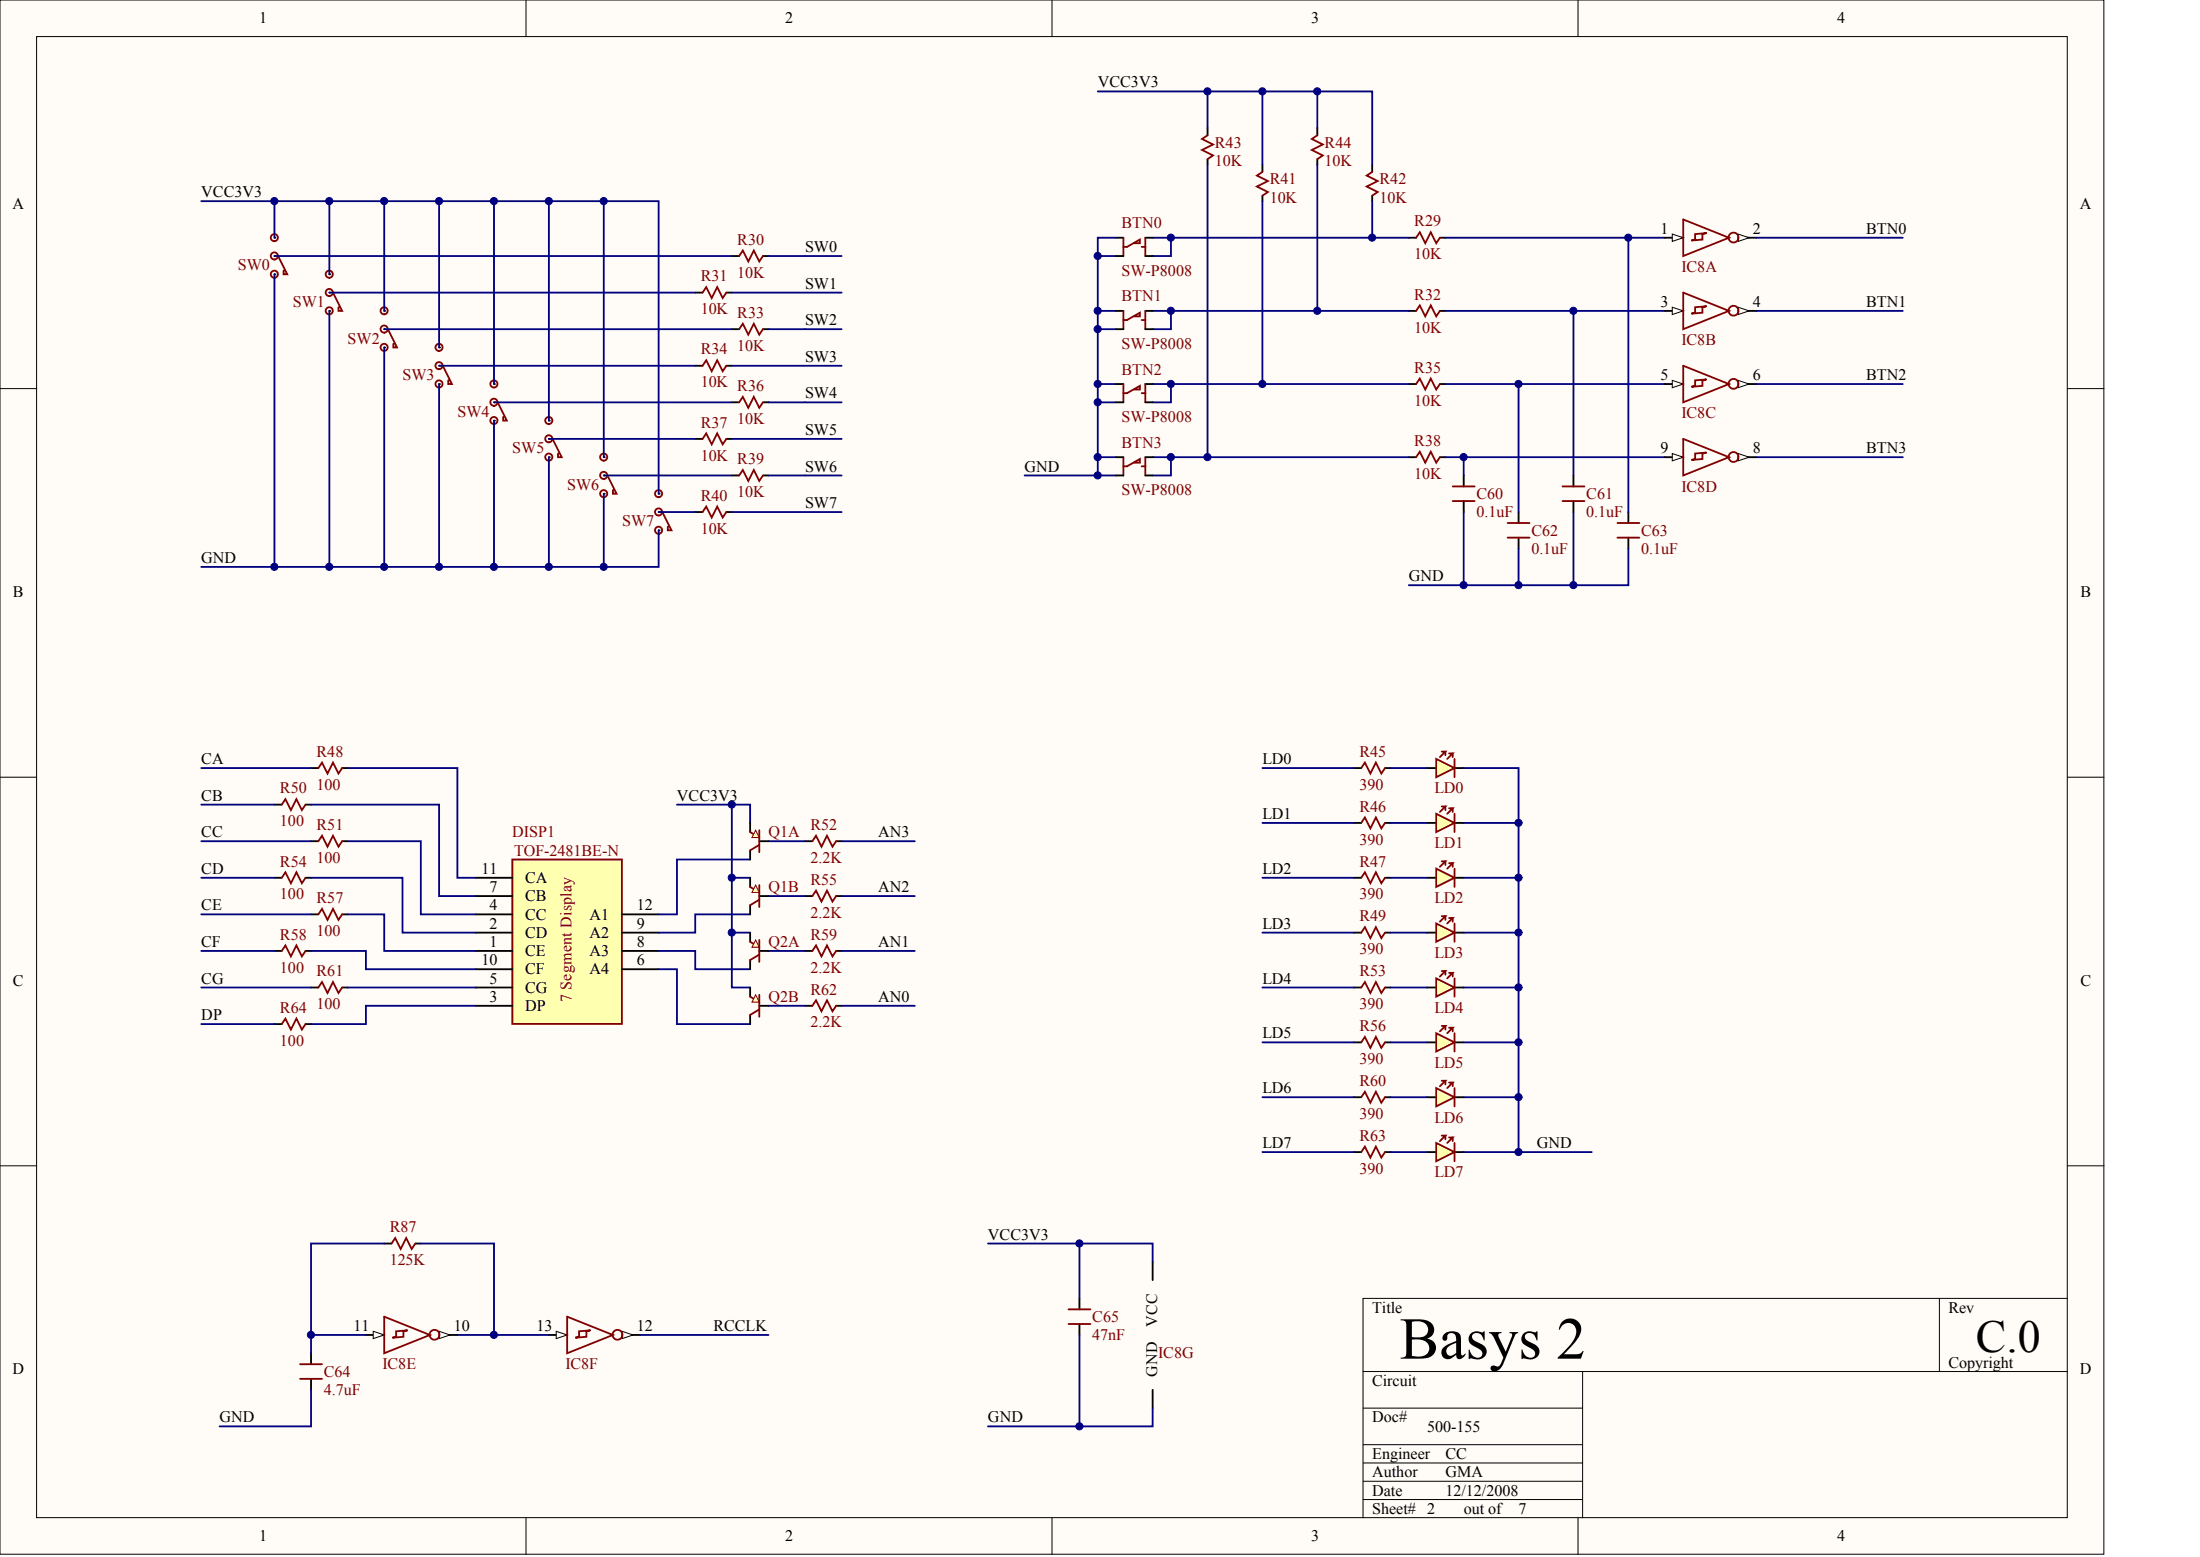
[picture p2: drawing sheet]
<svg xmlns="http://www.w3.org/2000/svg" width="840mm" height="594mm" viewBox="0 0 840 594" stroke-linecap="round" stroke-linejoin="round" font-family="sans-serif">
<g fill="#fffcf8" stroke="#000" stroke-width=".38">
<path d="M0 0h802.9v593h-802.9z"/>
<path d="M14 14h775v565.1h-775z"/>
</g>
<g fill="none" stroke="#000" stroke-width=".38">
<path d="M200.7 0v14M401.5 0v14M602.2 0v14M0 148.3h14M789 148.3h14M0 296.5h14M789 296.5h14M0 444.8h14M789 444.8h14M740.1 495.4v27.9M789 495.4h-268.8v83.7M520.2 523.3h268.8"/>
<path d="M520.2 537.3h83.8M604 523.3v55.8M520.2 558.2h83.8M520.2 551.2h83.8M200.7 579.1v14M401.5 579.1v14M520.2 565.2h83.8M520.2 572.2h83.8M602.2 579.1v14"/>
</g>
<g fill="none" stroke="#000" stroke-width=".7">
<path d="M460.8 48.8v2.8M502.7 48.8v2.8M460.8 60.7v2.1M481.8 62.8v2.8M481.8 74.7v2.1M502.7 60.7v2.1M523.7 62.8v2.8M523.7 74.7v2.1M425.9 90.7h2.8M425.9 97.7h2.8M437.1 90.7h2.8M437.1 97.7h2.8"/>
<path d="M537.7 90.7h2.7M549.5 90.7h2.1M425.9 118.6h2.8M437.1 118.6h2.8M537.7 118.6h2.7M549.5 118.6h2.1M425.9 125.6h2.8M437.1 125.6h2.8M425.9 146.5h2.8M425.9 153.5h2.8M437.1 146.5h2.8M437.1 153.5h2.8"/>
<path d="M537.7 146.5h2.7M549.5 146.5h2.1M425.9 174.4h2.8M437.1 174.4h2.8M537.7 174.4h2.7M549.5 174.4h2.1M425.9 181.4h2.8M437.1 181.4h2.8M544.6 293.1h3.5M555.1 293.1h3.5"/>
</g>
<g fill="none" stroke="#800000" stroke-width=".7">
<path d="M460.8 51.6l-2 1.4 4.1 2.1-4.1 2.1 4.1 2.1-2.1 1.4M502.7 51.6l-2.1 1.4 4.2 2.1-4.2 2.1 4.2 2.1-2.1 1.4M481.8 65.6l-2.1 1.4 4.2 2.1-4.2 2.1 4.2 2.1-2.1 1.4M523.7 65.6l-2.1 1.4 4.2 2.1-4.2 2.1 4.2 2.1-2.1 1.4M428.7 90.7v7M432.9 92.8h2.1v-1.4l-4.9 2.8h-1.4M435.7 94.2h1.4M437.1 90.7v7M540.4 90.7l1.4-2.1 2.1 4.2 2.1-4.2 2.1 4.2 1.4-2.1M428.7 118.6v7M437.1 118.6v7M540.4 118.6l1.4-2.1 2.1 4.2 2.1-4.2 2.1 4.2 1.4-2.1"/>
<path d="M432.9 120.7h2.1v-1.4l-4.9 2.8h-1.4M435.7 122.1h1.4M428.7 146.5v7M432.9 148.6h2.1v-1.4l-4.9 2.8h-1.4M435.7 150h1.4M437.1 146.5v7M540.4 146.5l1.4-2.1 2.1 4.2 2.1-4.2 2.1 4.2 1.4-2.1M428.7 174.4v7M432.9 176.5h2.1v-1.4l-4.9 2.8h-1.4M435.7 177.9h1.4M437.1 174.4v7M540.4 174.4l1.4-2.1 2.1 4.2 2.1-4.2 2.1 4.2 1.4-2.1"/>
<path d="M555.1 289.6v6.9"/>
</g>
<g fill="none" stroke="#000080" stroke-width=".7">
<path d="M419 34.9h104.7v27.9M460.8 34.9v13.9M481.8 34.9v27.9M502.7 34.9v13.9M460.8 62.8v111.6M481.8 76.8v69.7M502.7 62.8v55.8M523.7 76.8v13.9M419 97.7h6.9M439.9 90.7h7v7h-7M446.9 90.7h90.8M551.6 90.7h83.8"/>
<path d="M419 118.6h6.9M439.9 118.6h7v7h-7M446.9 118.6h90.8M551.6 118.6h83.8M419 125.6h6.9M419 146.5h6.9M419 153.5h6.9M439.9 146.5h7v7h-7M446.9 146.5h90.8M551.6 146.5h83.8M419 174.4h6.9M439.9 174.4h7v7h-7"/>
<path d="M446.9 174.4h90.8M551.6 174.4h83.8M391 181.4h34.9"/>
</g>
<path d="M548.1 289.6l7 3.5-7 3.4z" fill="#ffffb0" stroke="#800000" stroke-width=".7"/>
<path d="M550.2 286.8h1.4l-2.1 2.1M551.6 286.8v1.4M553 287.5h1.4l-2.1 2.1M554.4 287.5v1.4M555.1 310.5v7" fill="none" stroke="#800000" stroke-width=".7"/>
<path d="M544.6 314h3.5M555.1 314h3.5" fill="none" stroke="#000" stroke-width=".7"/>
<path d="M548.1 310.5l7 3.5-7 3.5z" fill="#ffffb0" stroke="#800000" stroke-width=".7"/>
<path d="M550.2 307.7h1.4l-2.1 2.1M551.6 307.7v1.4M553 308.4h1.4l-2.1 2.1M554.4 308.4v1.4M555.1 331.4v7" fill="none" stroke="#800000" stroke-width=".7"/>
<path d="M544.6 334.9h3.5M555.1 334.9h3.5" fill="none" stroke="#000" stroke-width=".7"/>
<path d="M548.1 331.4l7 3.5-7 3.5z" fill="#ffffb0" stroke="#800000" stroke-width=".7"/>
<path d="M550.2 328.6h1.4l-2.1 2.1M551.6 328.6v1.4M553 329.3h1.4l-2.1 2.1M554.4 329.3v1.4M555.1 352.4v6.9" fill="none" stroke="#800000" stroke-width=".7"/>
<path d="M544.6 355.9h3.5M555.1 355.9h3.5" fill="none" stroke="#000" stroke-width=".7"/>
<path d="M548.1 352.4l7 3.5-7 3.4z" fill="#ffffb0" stroke="#800000" stroke-width=".7"/>
<path d="M550.2 349.6h1.4l-2.1 2.1M551.6 349.6v1.4M553 350.3h1.4l-2.1 2.1M554.4 350.3v1.4M555.1 373.3v7" fill="none" stroke="#800000" stroke-width=".7"/>
<path d="M544.6 376.8h3.5M555.1 376.8h3.5" fill="none" stroke="#000" stroke-width=".7"/>
<path d="M548.1 373.3l7 3.5-7 3.5z" fill="#ffffb0" stroke="#800000" stroke-width=".7"/>
<path d="M550.2 370.5h1.4l-2.1 2.1M551.6 370.5v1.4M553 371.2h1.4l-2.1 2.1M554.4 371.2v1.4M555.1 394.2v7" fill="none" stroke="#800000" stroke-width=".7"/>
<path d="M544.6 397.7h3.5M555.1 397.7h3.5" fill="none" stroke="#000" stroke-width=".7"/>
<path d="M548.1 394.2l7 3.5-7 3.5z" fill="#ffffb0" stroke="#800000" stroke-width=".7"/>
<path d="M550.2 391.4h1.4l-2.1 2.1M551.6 391.4v1.4M553 392.1h1.4l-2.1 2.1M554.4 392.1v1.4M555.1 415.2v6.9" fill="none" stroke="#800000" stroke-width=".7"/>
<path d="M544.6 418.7h3.5M555.1 418.7h3.5" fill="none" stroke="#000" stroke-width=".7"/>
<path d="M548.1 415.2l7 3.5-7 3.4z" fill="#ffffb0" stroke="#800000" stroke-width=".7"/>
<path d="M550.2 412.4h1.4l-2.1 2.1M551.6 412.4v1.4M553 413.1h1.4l-2.1 2.1M554.4 413.1v1.4M555.1 436.1v7" fill="none" stroke="#800000" stroke-width=".7"/>
<path d="M544.6 439.6h3.5M555.1 439.6h3.5" fill="none" stroke="#000" stroke-width=".7"/>
<path d="M548.1 436.1l7 3.5-7 3.5z" fill="#ffffb0" stroke="#800000" stroke-width=".7"/>
<g fill="none" stroke="#800000" stroke-width=".7">
<path d="M106.1 97.7l3.5 7h-1.4v-1.4M282.1 97.7l1.4-2.1 2.1 4.2 2.1-4.2 2.1 4.2 1.4-2.1M125.8 106a1.36 1.36 0 0 0 1.1-2 1.36 1.36 0 0 0-2.3-.2 1.36 1.36 0 0 0 .7 2.1l.4 .1M125.8 113a1.36 1.36 0 0 0 1.1-2 1.36 1.36 0 0 0-2.3-.3 1.36 1.36 0 0 0 .7 2.2l.4 .1M125.8 119.9a1.36 1.36 0 0 0 1.1-1.9 1.36 1.36 0 0 0-2.3-.3 1.36 1.36 0 0 0 .7 2.2h.4M127.1 111.6l3.5 7h-1.4v-1.4M146.7 119.9a1.36 1.36 0 0 0 1.1-1.9 1.36 1.36 0 0 0-2.3-.3 1.36 1.36 0 0 0 .7 2.2h.4M268.1 111.6l1.4-2.1 2.1 4.2 2.1-4.2 2.1 4.2 1.4-2.1M146.7 126.9a1.36 1.36 0 0 0 1.1-2 1.36 1.36 0 0 0-2.3-.2 1.36 1.36 0 0 0 .7 2.2h.4M146.7 133.9a1.36 1.36 0 0 0 1.1-2 1.36 1.36 0 0 0-2.3-.2 1.36 1.36 0 0 0 .7 2.1l.4 .1M148 125.6l3.5 7h-1.4v-1.4M167.6 133.9a1.36 1.36 0 0 0 1.2-2 1.36 1.36 0 0 0-2.3-.2 1.36 1.36 0 0 0 .7 2.1l.4 .1"/>
<path d="M169 139.6l3.5 6.9h-1.4v-1.4M268.1 139.6l1.4-2.1 2.1 4.1 2.1-4.1 2.1 4.1 1.4-2M282.1 125.6l1.4-2.1 2.1 4.2 2.1-4.2 2.1 4.2 1.4-2.1M167.6 140.9a1.36 1.36 0 0 0 1.2-2 1.36 1.36 0 0 0-2.3-.2 1.36 1.36 0 0 0 .7 2.1l.4 .1M167.6 147.9a1.36 1.36 0 0 0 1.2-2 1.36 1.36 0 0 0-2.3-.3 1.36 1.36 0 0 0 .7 2.2l.4 .1M188.6 147.9a1.36 1.36 0 0 0 1.1-2 1.36 1.36 0 0 0-2.3-.3 1.36 1.36 0 0 0 .7 2.2l.4 .1M188.6 154.8a1.36 1.36 0 0 0 1.1-2 1.36 1.36 0 0 0-2.3-.2 1.36 1.36 0 0 0 .7 2.2h.4M189.9 153.5l3.5 7h-1.4v-1.4M282.1 153.5l1.4-2.1 2.1 4.2 2.1-4.2 2.1 4.2 1.4-2.1M188.6 161.8a1.36 1.36 0 0 0 1.1-2 1.36 1.36 0 0 0-2.3-.2 1.36 1.36 0 0 0 .7 2.2h.4M210.9 167.5l3.5 6.9h-1.4v-1.4M230.5 175.8a1.36 1.36 0 0 0 1.1-2 1.36 1.36 0 0 0-2.3-.3 1.36 1.36 0 0 0 .7 2.2l.4 .1"/>
<path d="M268.1 167.5l1.4-2.1 2.1 4.2 2.1-4.2 2.1 4.2 1.4-2.1M230.5 182.7a1.36 1.36 0 0 0 1.1-1.9 1.36 1.36 0 0 0-2.3-.3 1.36 1.36 0 0 0 .7 2.2h.4M230.5 189.7a1.36 1.36 0 0 0 1.1-2 1.36 1.36 0 0 0-2.3-.2 1.36 1.36 0 0 0 .7 2.2h.4M231.8 181.4l3.5 7h-1.4v-1.4M252.8 195.4l3.5 7h-1.4v-1.4M268.1 195.4l1.4-2.1 2.1 4.2 2.1-4.2 2.1 4.2 1.4-2.1M282.1 181.4l1.4-2.1 2.1 4.2 2.1-4.2 2.1 4.2 1.4-2.1M519.5 293.1l1.4-2.1 2.1 4.2 2.1-4.2 2.1 4.2 1.4-2.1M519.5 314l1.4-2.1 2.1 4.2 2.1-4.2 2.1 4.2 1.4-2.1M519.5 334.9l1.4-2.1 2.1 4.2 2.1-4.2 2.1 4.2 1.4-2.1M519.5 355.9l1.4-2.1 2.1 4.1 2.1-4.1 2.1 4.1 1.4-2M519.5 376.8l1.4-2.1 2.1 4.2 2.1-4.2 2.1 4.2 1.4-2.1"/>
<path d="M519.5 397.7l1.4-2.1 2.1 4.2 2.1-4.2 2.1 4.2 1.4-2.1M519.5 418.7l1.4-2.1 2.1 4.1 2.1-4.1 2.1 4.1 1.4-2M519.5 439.6l1.4-2.1 2.1 4.2 2.1-4.2 2.1 4.2 1.4-2.1M550.2 433.3h1.4l-2.1 2.1M551.6 433.3v1.4M553 434h1.4l-2.1 2.1M554.4 434v1.4"/>
<circle cx="104.7" cy="90.7" r="1.36"/>
<circle cx="104.7" cy="97.7" r="1.36"/>
<circle cx="104.7" cy="104.6" r="1.36"/>
<circle cx="209.4" cy="174.4" r="1.36"/>
<circle cx="209.4" cy="167.4" r="1.36"/>
<circle cx="209.4" cy="160.4" r="1.36"/>
<circle cx="251.3" cy="195.3" r="1.36"/>
<circle cx="251.3" cy="188.4" r="1.36"/>
<circle cx="251.3" cy="202.3" r="1.36"/>
</g>
<g fill="none" stroke="#000" stroke-width=".7">
<path d="M279.3 97.7h2.8M291.2 97.7h2.1M265.3 111.6h2.8M277.2 111.6h2.1M265.3 139.6h2.8M277.2 139.6h2.1M279.3 125.6h2.8M291.2 125.6h2.1M279.3 153.5h2.8M291.2 153.5h2.1M265.3 167.5h2.8M277.2 167.5h2.1"/>
<path d="M265.3 195.4h2.8M277.2 195.4h2.1M279.3 181.4h2.8M291.2 181.4h2.1M516.7 293.1h2.8M528.6 293.1h2.1M516.7 314h2.8M528.6 314h2.1M516.7 334.9h2.8M528.6 334.9h2.1M516.7 355.9h2.8M528.6 355.9h2.1"/>
<path d="M516.7 376.8h2.8M528.6 376.8h2.1M516.7 397.7h2.8M528.6 397.7h2.1M516.7 418.7h2.8M528.6 418.7h2.1M516.7 439.6h2.8M528.6 439.6h2.1"/>
</g>
<g fill="none" stroke="#000080" stroke-width=".7">
<path d="M76.8 76.8h174.6v111.6M104.7 76.8v13.9M125.7 76.8v27.9M146.6 76.8v41.8M167.6 76.8v55.8M188.5 76.8v69.7M209.5 76.8v83.7M230.4 76.8v97.6M104.7 97.7h174.6M307.2 97.7h14M104.7 104.7v111.6M125.7 118.6v97.7"/>
<path d="M125.7 111.6h139.6M279.3 111.6h41.9M146.6 132.6v83.7M146.6 125.6h132.7M167.6 139.6h97.7M279.3 139.6h41.9M307.2 125.6h14M167.6 146.5v69.8M188.5 153.5h90.8M307.2 153.5h14M188.5 160.5v55.8M209.5 174.4v41.9"/>
<path d="M209.5 167.5h55.8M279.3 167.5h41.9M230.4 188.4v27.9M230.4 181.4h48.9M251.4 195.4h13.9M279.3 195.4h41.9M307.2 181.4h14M251.4 202.4v13.9h-174.6M481.8 293.1h34.9M530.7 293.1h13.9M558.6 293.1h21v146.5h-21M481.8 314h34.9"/>
<path d="M530.7 314h13.9M558.6 314h21M481.8 334.9h34.9M530.7 334.9h13.9M558.6 334.9h21M481.8 355.9h34.9M530.7 355.9h13.9M558.6 355.9h21M481.8 376.8h34.9M530.7 376.8h13.9M558.6 376.8h21M481.8 397.7h34.9"/>
<path d="M530.7 397.7h13.9M558.6 397.7h21M481.8 418.7h34.9M530.7 418.7h13.9M558.6 418.7h21M481.8 439.6h34.9M530.7 439.6h13.9M579.6 439.6h27.9"/>
</g>
<g fill="#000">
<circle cx="104.7" cy="90.7" r=".35"/>
<circle cx="104.7" cy="97.7" r=".35"/>
<circle cx="104.7" cy="104.7" r=".35"/>
<circle cx="125.7" cy="118.6" r=".35"/>
<circle cx="125.7" cy="111.6" r=".35"/>
<circle cx="125.7" cy="104.7" r=".35"/>
<circle cx="146.6" cy="118.6" r=".35"/>
<circle cx="146.6" cy="125.6" r=".35"/>
<circle cx="146.6" cy="132.6" r=".35"/>
<circle cx="167.6" cy="132.6" r=".35"/>
<circle cx="167.6" cy="139.6" r=".35"/>
<circle cx="167.6" cy="146.5" r=".35"/>
<circle cx="188.5" cy="146.5" r=".35"/>
<circle cx="188.5" cy="153.5" r=".35"/>
<circle cx="188.5" cy="160.5" r=".35"/>
<circle cx="209.5" cy="167.5" r=".35"/>
<circle cx="209.5" cy="174.4" r=".35"/>
<circle cx="209.5" cy="160.5" r=".35"/>
<circle cx="230.4" cy="174.4" r=".35"/>
<circle cx="230.4" cy="188.4" r=".35"/>
<circle cx="230.4" cy="181.4" r=".35"/>
<circle cx="251.4" cy="195.4" r=".35"/>
<circle cx="251.4" cy="188.4" r=".35"/>
<circle cx="251.4" cy="202.4" r=".35"/>
</g>
<path d="M195.5 327.9h41.8v62.8h-41.8z" fill="#ffffb0" stroke="#800000" stroke-width=".7"/>
<g fill="none" stroke="#000" stroke-width=".7">
<path d="M118.7 293.1h2.8M130.6 293.1h2.1M104.7 307h2.8M116.6 307h2.1M286.3 314v3.5M104.7 334.9h2.8M116.6 334.9h2.1M118.7 321h2.8M130.6 321h2.1M181.5 334.9h14M286.3 324.5v3.4M289.8 321h3.5"/>
<path d="M307.2 321h2.8M319.1 321h2.1M118.7 348.9h2.8M130.6 348.9h2.1M181.5 355.9h14M181.5 348.9h14M181.5 341.9h14M237.4 355.9h14M237.4 348.9h14M307.2 341.9h2.8M319.1 341.9h2.1M104.7 362.8h2.8"/>
<path d="M116.6 362.8h2.1M118.7 376.8h2.8M130.6 376.8h2.1M181.5 362.8h14M181.5 376.8h14M181.5 369.8h14M237.4 362.8h14M237.4 369.8h14M307.2 362.8h2.8M319.1 362.8h2.1M104.7 390.7h2.8M116.6 390.7h2.1"/>
<path d="M181.5 383.8h14M307.2 383.8h2.8M319.1 383.8h2.1"/>
</g>
<g fill="none" stroke="#800000" stroke-width=".7">
<path d="M121.5 293.1l1.4-2.1 2.1 4.2 2.1-4.2 2.1 4.2 1.4-2.1M107.5 307l1.4-2.1 2.1 4.2 2.1-4.2 2.1 4.2 1.4-2.1M286.3 317.5l3.5 2.1M289.8 316.8v8.4M107.5 334.9l1.4-2.1 2.1 4.2 2.1-4.2 2.1 4.2 1.4-2.1M121.5 321l1.4-2.1 2.1 4.2 2.1-4.2 2.1 4.2 1.4-2.1M289.8 322.4l-3.5 2.1M310 321l1.4-2.1 2.1 4.2 2.1-4.2 2.1 4.2 1.4-2.1M121.5 348.9l1.4-2.1 2.1 4.2 2.1-4.2 2.1 4.2 1.4-2.1M310 341.9l1.4-2.1 2.1 4.2 2.1-4.2 2.1 4.2 1.4-2.1M107.5 362.8l1.4-2.1 2.1 4.2 2.1-4.2 2.1 4.2 1.4-2.1M121.5 376.8l1.4-2.1 2.1 4.2 2.1-4.2 2.1 4.2 1.4-2.1"/>
<path d="M310 362.8l1.4-2.1 2.1 4.2 2.1-4.2 2.1 4.2 1.4-2.1M107.5 390.7l1.4-2.1 2.1 4.2 2.1-4.2 2.1 4.2 1.4-2.1M310 383.8l1.4-2.1 2.1 4.2 2.1-4.2 2.1 4.2 1.4-2.1"/>
</g>
<g fill="none" stroke="#000080" stroke-width=".7">
<path d="M76.8 293.1h41.9M132.7 293.1h41.9v41.8h6.9M76.8 307h27.9M118.7 307h48.9v34.9h13.9M258.4 307h20.9v69.8h7M279.3 307h7v7M76.8 334.9h27.9M76.8 321h41.9M118.7 334.9h34.9v21h27.9M132.7 321h27.9v27.9h20.9M279.3 334.9h7M286.3 327.9h-27.9v21h-7"/>
<path d="M293.3 321h13.9M321.2 321h27.9M76.8 348.9h41.9M132.7 348.9h13.9v13.9h34.9M279.3 355.9h7M286.3 348.9h-21v7h-13.9M293.3 341.9h13.9M321.2 341.9h27.9M76.8 376.8h41.9M76.8 362.8h27.9M118.7 362.8h21v7h41.8M132.7 376.8h48.8"/>
<path d="M251.4 362.8h13.9v7h21M251.4 369.8h7v20.9h27.9M293.3 362.8h13.9M321.2 362.8h27.9M76.8 390.7h27.9M181.5 383.8h-41.8v6.9h-21M293.3 383.8h13.9M321.2 383.8h27.9"/>
</g>
<path d="M288.4 316.8l1.4 2.8h-2.8z" fill="#ffffb0" stroke="#800000" stroke-width=".38"/>
<path d="M286.3 334.9v3.5M286.3 345.4v3.5M289.8 341.9h3.5" fill="none" stroke="#000" stroke-width=".7"/>
<path d="M286.3 338.4l3.5 2.1M289.8 337.7v8.4M289.8 343.3l-3.5 2.1" fill="none" stroke="#800000" stroke-width=".7"/>
<path d="M288.4 337.7l1.4 2.8h-2.8z" fill="#ffffb0" stroke="#800000" stroke-width=".38"/>
<path d="M286.3 355.9v3.4M286.3 366.3v3.5M289.8 362.8h3.5" fill="none" stroke="#000" stroke-width=".7"/>
<path d="M286.3 359.3l3.5 2.1M289.8 358.6v8.4M289.8 364.2l-3.5 2.1" fill="none" stroke="#800000" stroke-width=".7"/>
<path d="M288.4 358.6l1.4 2.8h-2.8z" fill="#ffffb0" stroke="#800000" stroke-width=".38"/>
<path d="M286.3 376.8v3.5M286.3 387.3v3.4M289.8 383.8h3.5" fill="none" stroke="#000" stroke-width=".7"/>
<path d="M289.8 379.6v8.4M286.3 380.3l3.5 2.1M289.8 385.2l-3.5 2.1" fill="none" stroke="#800000" stroke-width=".7"/>
<path d="M288.4 379.6l1.4 2.8h-2.8z" fill="#ffffb0" stroke="#800000" stroke-width=".38"/>
<path d="M293.3 97.7h13.9M293.3 125.6h13.9M293.3 153.5h13.9M293.3 181.4h13.9" fill="none" stroke="#000080" stroke-width=".7"/>
<path d="M635.4 90.7h7" fill="none" stroke="#000" stroke-width=".7"/>
<path d="M638.2 89.3l4.2 1.4-4.2 1.4z" fill="#fffcf8" stroke="#000" stroke-width=".38"/>
<path d="M663.3 90.7h7" fill="none" stroke="#000" stroke-width=".7"/>
<path d="M663.3 89.3l4.2 1.4-4.2 1.4z" fill="#fffcf8" stroke="#000" stroke-width=".38"/>
<path d="M642.4 83.7l17.4 7-17.4 7zM646.9 89.3l4.2-.3-1.4 .3v2.1l-4.2 .4 1.4-.4zM663.3 91.5a1.89 1.89 0 0 0-1.8-2.7 1.89 1.89 0 0 0-1.5 2.8 1.89 1.89 0 0 0 3.2 0" fill="none" stroke="#800000" stroke-width=".7"/>
<path d="M635.4 118.6h7" fill="none" stroke="#000" stroke-width=".7"/>
<path d="M638.2 117.2l4.2 1.4-4.2 1.4z" fill="#fffcf8" stroke="#000" stroke-width=".38"/>
<path d="M663.3 118.6h7" fill="none" stroke="#000" stroke-width=".7"/>
<path d="M663.3 117.2l4.2 1.4-4.2 1.4z" fill="#fffcf8" stroke="#000" stroke-width=".38"/>
<path d="M642.4 111.6l17.4 7-17.4 7zM646.9 117.2l4.2-.3-1.4 .3v2.1l-4.2 .4 1.4-.4zM663.3 119.4a1.89 1.89 0 0 0-1.8-2.7 1.89 1.89 0 0 0-1.5 2.8 1.89 1.89 0 0 0 3.2 0" fill="none" stroke="#800000" stroke-width=".7"/>
<path d="M635.4 146.5h7" fill="none" stroke="#000" stroke-width=".7"/>
<path d="M638.2 145.1l4.2 1.4-4.2 1.4z" fill="#fffcf8" stroke="#000" stroke-width=".38"/>
<path d="M663.3 146.5h7" fill="none" stroke="#000" stroke-width=".7"/>
<path d="M663.3 145.1l4.2 1.4-4.2 1.4z" fill="#fffcf8" stroke="#000" stroke-width=".38"/>
<path d="M642.4 139.6l17.4 6.9-17.4 7zM646.9 145.1l4.2-.3-1.4 .3v2.1l-4.2 .4 1.4-.4zM663.3 147.3a1.89 1.89 0 0 0-1.8-2.7 1.89 1.89 0 0 0-1.5 2.8 1.89 1.89 0 0 0 3.2 0" fill="none" stroke="#800000" stroke-width=".7"/>
<path d="M635.4 174.4h7" fill="none" stroke="#000" stroke-width=".7"/>
<path d="M638.2 173l4.2 1.4-4.2 1.4z" fill="#fffcf8" stroke="#000" stroke-width=".38"/>
<path d="M663.3 174.4h7" fill="none" stroke="#000" stroke-width=".7"/>
<path d="M663.3 173l4.2 1.4-4.2 1.4z" fill="#fffcf8" stroke="#000" stroke-width=".38"/>
<path d="M642.4 167.5l17.4 6.9-17.4 7zM646.9 173l4.2-.3-1.4 .3v2.1l-4.2 .4 1.4-.4zM663.3 175.2a1.89 1.89 0 0 0-1.8-2.7 1.89 1.89 0 0 0-1.5 2.8 1.89 1.89 0 0 0 3.2 0" fill="none" stroke="#800000" stroke-width=".7"/>
<path d="M139.7 509.4h6.9" fill="none" stroke="#000" stroke-width=".7"/>
<path d="M142.4 508l4.2 1.4-4.2 1.4z" fill="#fffcf8" stroke="#000" stroke-width=".38"/>
<path d="M167.6 509.4h7" fill="none" stroke="#000" stroke-width=".7"/>
<path d="M167.6 508l4.2 1.4-4.2 1.4z" fill="#fffcf8" stroke="#000" stroke-width=".38"/>
<path d="M146.6 502.4l17.5 7-17.5 6.9zM151.2 508l4.2-.4-1.4 .4v2.1l-4.2 .3 1.4-.3zM167.5 510.1a1.89 1.89 0 0 0-1.8-2.7 1.89 1.89 0 0 0-1.5 2.9 1.89 1.89 0 0 0 3.3-.1" fill="none" stroke="#800000" stroke-width=".7"/>
<path d="M209.5 509.4h7" fill="none" stroke="#000" stroke-width=".7"/>
<path d="M212.3 508l4.2 1.4-4.2 1.4z" fill="#fffcf8" stroke="#000" stroke-width=".38"/>
<path d="M237.4 509.4h7" fill="none" stroke="#000" stroke-width=".7"/>
<path d="M237.4 508l4.2 1.4-4.2 1.4z" fill="#fffcf8" stroke="#000" stroke-width=".38"/>
<g fill="none" stroke="#800000" stroke-width=".7">
<path d="M554.4 185.6h8.4M554.4 191.2h8.4M575.4 199.6h8.3M596.3 185.6h8.4M596.3 191.2h8.4M617.3 199.6h8.3M575.4 205.1h8.3M617.3 205.1h8.3M149.4 474.5l1.4-2.1 2.1 4.2 2.1-4.2 2.1 4.2 1.4-2.1M407.8 499.6h8.4M216.5 502.4l17.4 7-17.4 6.9zM221 508l4.2-.4-1.4 .4v2.1l-4.2 .3 1.4-.3z"/>
<path d="M237.4 510.1a1.89 1.89 0 0 0-1.8-2.7 1.89 1.89 0 0 0-1.6 2.9 1.89 1.89 0 0 0 3.3-.1M407.8 505.2h8.4M114.5 520.5h8.4M114.5 526.1h8.4"/>
</g>
<g fill="none" stroke="#000" stroke-width=".7">
<path d="M558.6 181.4v4.2M558.6 191.2v4.2M579.6 195.4v4.2M600.5 181.4v4.2M600.5 191.2v4.2M621.4 195.4v4.2M579.6 205.1v4.2M621.4 205.1v4.2M146.6 474.5h2.8M158.5 474.5h2.1M412 495.4v4.2M439.9 481.4v7"/>
<path d="M118.7 516.3v4.2M412 505.2v4.2M118.7 526.1v4.2M439.9 530.3v7"/>
</g>
<g fill="none" stroke="#000080" stroke-width=".7">
<path d="M425.9 90.7h-6.9v90.7M621.4 90.7v104.7M670.3 90.7h55.9M600.5 118.6v62.8M670.3 118.6h55.9M579.6 146.5v48.9M670.3 146.5h55.9M558.6 174.4v7M670.3 174.4h55.9M558.6 195.4v27.9M600.5 195.4v27.9M579.6 209.3v14"/>
<path d="M621.4 209.3v14h-83.7M146.6 474.5h-27.9v34.9h21M160.6 474.5h27.9v34.9M377.1 474.5h62.8v6.9M412 474.5v20.9M118.7 509.4v6.9M174.6 509.4h34.9M244.4 509.4h48.9M412 509.4v34.8M118.7 530.3v13.9h-34.9M439.9 537.3v6.9h-62.8"/>
</g>
<g fill="#000080" stroke="#000080" stroke-width=".38">
<circle cx="104.7" cy="216.3" r="1.36"/>
<circle cx="104.7" cy="76.7" r="1.36"/>
<circle cx="118.7" cy="509.3" r="1.36"/>
<circle cx="125.7" cy="216.3" r="1.36"/>
<circle cx="125.7" cy="76.7" r="1.36"/>
<circle cx="146.6" cy="216.3" r="1.36"/>
<circle cx="146.6" cy="76.7" r="1.36"/>
<circle cx="167.5" cy="216.3" r="1.36"/>
<circle cx="167.5" cy="76.7" r="1.36"/>
<circle cx="188.5" cy="509.3" r="1.36"/>
<circle cx="188.5" cy="216.3" r="1.36"/>
<circle cx="188.5" cy="76.7" r="1.36"/>
<circle cx="209.4" cy="216.3" r="1.36"/>
<circle cx="209.4" cy="76.7" r="1.36"/>
<circle cx="230.4" cy="216.3" r="1.36"/>
<circle cx="230.4" cy="76.7" r="1.36"/>
<circle cx="279.3" cy="355.8" r="1.36"/>
<circle cx="279.3" cy="334.9" r="1.36"/>
<circle cx="279.3" cy="307" r="1.36"/>
<circle cx="411.9" cy="544.2" r="1.36"/>
<circle cx="411.9" cy="474.4" r="1.36"/>
<circle cx="418.9" cy="181.4" r="1.36"/>
<circle cx="418.9" cy="174.4" r="1.36"/>
<circle cx="418.9" cy="153.5" r="1.36"/>
<circle cx="418.9" cy="146.5" r="1.36"/>
<circle cx="418.9" cy="125.6" r="1.36"/>
<circle cx="418.9" cy="118.6" r="1.36"/>
<circle cx="418.9" cy="97.7" r="1.36"/>
<circle cx="446.8" cy="174.4" r="1.36"/>
<circle cx="446.8" cy="146.5" r="1.36"/>
<circle cx="446.8" cy="118.6" r="1.36"/>
<circle cx="446.8" cy="90.7" r="1.36"/>
<circle cx="460.8" cy="174.4" r="1.36"/>
<circle cx="460.8" cy="34.9" r="1.36"/>
<circle cx="481.8" cy="146.5" r="1.36"/>
<circle cx="481.8" cy="34.9" r="1.36"/>
<circle cx="502.7" cy="118.6" r="1.36"/>
<circle cx="502.7" cy="34.9" r="1.36"/>
<circle cx="523.7" cy="90.7" r="1.36"/>
<circle cx="558.6" cy="223.2" r="1.36"/>
<circle cx="558.6" cy="174.4" r="1.36"/>
<circle cx="579.5" cy="439.5" r="1.36"/>
<circle cx="579.5" cy="418.6" r="1.36"/>
<circle cx="579.5" cy="397.7" r="1.36"/>
<circle cx="579.5" cy="376.8" r="1.36"/>
<circle cx="579.5" cy="355.8" r="1.36"/>
<circle cx="579.5" cy="334.9" r="1.36"/>
<circle cx="579.5" cy="314" r="1.36"/>
<circle cx="579.5" cy="223.2" r="1.36"/>
<circle cx="579.5" cy="146.5" r="1.36"/>
<circle cx="600.5" cy="223.2" r="1.36"/>
<circle cx="600.5" cy="118.6" r="1.36"/>
<circle cx="621.4" cy="90.7" r="1.36"/>
</g>
<text font-size="22.7" x="534.2" y="518.4">Basys 2</text>
<text font-size="17.4" x="754.1" y="515.8">C.0</text>
<g font-size="6.1">
<text x="98.9" y="9">1</text>
<text x="299.6" y="9">2</text>
<text x="500.4" y="9">3</text>
<text x="701.1" y="9">4</text>
<text x="419" y="33.4">VCC3V3</text>
<text x="76.8" y="75.2">VCC3V3</text>
<text x="4.7" y="79.6">A</text>
<text x="793.8" y="79.6">A</text>
<text x="633.7" y="89.2">1</text>
<text x="668.9" y="89.2">2</text>
<text x="712.2" y="89.2">BTN0</text>
<text x="307.2" y="96.2">SW0</text>
<text x="307.2" y="110.1">SW1</text>
<text x="633.7" y="117.1">3</text>
<text x="668.9" y="117.1">4</text>
<text x="712.2" y="117.1">BTN1</text>
<text x="307.2" y="124.1">SW2</text>
<text x="307.2" y="138">SW3</text>
<text x="633.7" y="145">5</text>
<text x="668.9" y="145">6</text>
<text x="712.2" y="145">BTN2</text>
<text x="307.2" y="152">SW4</text>
<text x="307.2" y="166">SW5</text>
<text x="633.7" y="172.9">9</text>
<text x="668.9" y="172.9">8</text>
<text x="712.2" y="172.9">BTN3</text>
<text x="307.2" y="179.9">SW6</text>
<text x="391" y="179.9">GND</text>
<text x="307.2" y="193.9">SW7</text>
<text x="76.8" y="214.8">GND</text>
<text x="537.7" y="221.8">GND</text>
<text x="5" y="227.8">B</text>
<text x="794" y="227.8">B</text>
<text x="76.8" y="291.6">CA</text>
<text x="481.8" y="291.6">LD0</text>
<text x="76.8" y="305.5">CB</text>
<text x="258.4" y="305.5">VCC3V3</text>
<text x="481.8" y="312.5">LD1</text>
<text x="76.8" y="319.5">CC</text>
<text x="335.2" y="319.5">AN3</text>
<text x="76.8" y="333.4">CD</text>
<text x="183.8" y="333.4">11</text>
<text x="481.8" y="333.4">LD2</text>
<text x="186.9" y="340.4">7</text>
<text x="200.4" y="336.9">CA</text>
<text x="335.2" y="340.4">AN2</text>
<text x="76.8" y="347.4">CE</text>
<text x="186.9" y="347.4">4</text>
<text x="200.4" y="343.9">CB</text>
<text x="243" y="347.4">12</text>
<text x="200.4" y="350.9">CC</text>
<text x="225" y="350.9">A1</text>
<text x="186.9" y="354.3">2</text>
<text x="200.4" y="357.8">CD</text>
<text x="225" y="357.8">A2</text>
<text x="243" y="354.3">9</text>
<text x="481.8" y="354.3">LD3</text>
<text x="76.8" y="361.3">CF</text>
<text x="186.9" y="361.3">1</text>
<text x="200.4" y="364.8">CE</text>
<text x="225" y="364.8">A3</text>
<text x="243" y="361.3">8</text>
<text x="335.2" y="361.3">AN1</text>
<text x="183.8" y="368.3">10</text>
<text x="200.4" y="371.8">CF</text>
<text x="225" y="371.8">A4</text>
<text x="243" y="368.3">6</text>
<text x="5" y="376.1">C</text>
<text x="76.8" y="375.3">CG</text>
<text x="186.9" y="375.3">5</text>
<text x="481.8" y="375.3">LD4</text>
<text x="794" y="376.1">C</text>
<text x="186.9" y="382.3">3</text>
<text x="200.4" y="378.8">CG</text>
<text x="335.2" y="382.3">AN0</text>
<text x="76.8" y="389.2">DP</text>
<text x="200.4" y="385.7">DP</text>
<text x="481.8" y="396.2">LD5</text>
<text x="481.8" y="417.1">LD6</text>
<text x="481.8" y="438.1">LD7</text>
<text x="586.5" y="438.1">GND</text>
<text x="377.1" y="473">VCC3V3</text>
<text x="523.7" y="500.9">Title</text>
<text x="743.6" y="500.9">Rev</text>
<text x="134.9" y="507.9">11</text>
<text x="173.2" y="507.9">10</text>
<text x="204.7" y="507.9">13</text>
<text x="243" y="507.9">12</text>
<text x="272.3" y="507.9">RCCLK</text>
<text x="441.6" y="506.2" transform="rotate(-90 441.6 506.2)">VCC</text>
<text x="743.6" y="521.8">Copyright</text>
<text x="4.7" y="524.4">D</text>
<text x="441.6" y="525.4" transform="rotate(-90 441.6 525.4)">GND</text>
<text x="793.8" y="524.4">D</text>
<text x="523.7" y="528.8">Circuit</text>
<text x="83.8" y="542.7">GND</text>
<text x="377.1" y="542.7">GND</text>
<text x="523.7" y="542.7">Doc#</text>
<text x="544.6" y="546.2">500-155</text>
<text x="523.7" y="556.7">Engineer</text>
<text x="551.6" y="556.7">CC</text>
<text x="523.7" y="563.7">Author</text>
<text x="551.6" y="563.7">GMA</text>
<text x="523.7" y="570.6">Date</text>
<text x="551.6" y="570.6">12/12/2008</text>
<text x="523.7" y="577.6">Sheet# 2</text>
<text x="558.6" y="577.6">out of</text>
<text x="579.6" y="577.6">7</text>
<text x="98.9" y="588.1">1</text>
<text x="299.6" y="588.1">2</text>
<text x="500.4" y="588.1">3</text>
<text x="701.1" y="588.1">4</text>
</g>
<g font-size="6.1" fill="#800000">
<text x="463.6" y="56.4">R43</text>
<text x="505.5" y="56.4">R44</text>
<text x="463.6" y="63.4">10K</text>
<text x="505.5" y="63.4">10K</text>
<text x="484.6" y="70.4">R41</text>
<text x="526.5" y="70.4">R42</text>
<text x="484.6" y="77.3">10K</text>
<text x="526.5" y="77.3">10K</text>
<text x="428" y="87.1">BTN0</text>
<text x="539.7" y="86.4">R29</text>
<text x="281.4" y="93.4">R30</text>
<text x="539.7" y="99">10K</text>
<text x="90.8" y="103.2">SW0</text>
<text x="267.4" y="107.3">R31</text>
<text x="281.4" y="105.9">10K</text>
<text x="428" y="105.3">SW-P8008</text>
<text x="641.7" y="103.9">IC8A</text>
<text x="111.7" y="117.1">SW1</text>
<text x="267.4" y="119.9">10K R33</text>
<text x="428" y="115">BTN1</text>
<text x="539.7" y="114.3">R32</text>
<text x="132.7" y="131.1">SW2</text>
<text x="539.7" y="126.9">10K</text>
<text x="641.7" y="131.8">IC8B</text>
<text x="267.4" y="135.3">R34</text>
<text x="281.4" y="133.9">10K</text>
<text x="428" y="133.2">SW-P8008</text>
<text x="428" y="142.9">BTN2</text>
<text x="539.7" y="142.2">R35</text>
<text x="153.6" y="145">SW3</text>
<text x="267.4" y="147.8">10K R36</text>
<text x="539.7" y="154.8">10K</text>
<text x="174.6" y="159">SW4</text>
<text x="281.4" y="161.8">10K</text>
<text x="428" y="161.1">SW-P8008</text>
<text x="641.7" y="159.7">IC8C</text>
<text x="267.4" y="163.2">R37</text>
<text x="195.5" y="172.9">SW5</text>
<text x="428" y="170.8">BTN3</text>
<text x="539.7" y="170.1">R38</text>
<text x="267.4" y="175.7">10K R39</text>
<text x="539.7" y="182.7">10K</text>
<text x="216.5" y="186.9">SW6</text>
<text x="267.4" y="191.1">R40</text>
<text x="281.4" y="189.7">10K</text>
<text x="428" y="189">SW-P8008</text>
<text x="563.5" y="190.4">C60</text>
<text x="605.4" y="190.4">C61</text>
<text x="641.7" y="187.6">IC8D</text>
<text x="563.5" y="197.4">0.1uF</text>
<text x="605.4" y="197.4">0.1uF</text>
<text x="237.4" y="200.8">SW7</text>
<text x="267.4" y="203.6">10K</text>
<text x="584.4" y="204.3">C62</text>
<text x="626.3" y="204.3">C63</text>
<text x="584.4" y="211.3">0.1uF</text>
<text x="626.3" y="211.3">0.1uF</text>
<text x="120.8" y="288.8">R48</text>
<text x="518.8" y="288.8">R45</text>
<text x="106.8" y="302.7">R50</text>
<text x="120.8" y="301.3">100</text>
<text x="518.8" y="301.3">390</text>
<text x="547.4" y="302.7">LD0</text>
<text x="518.8" y="309.7">R46</text>
<text x="106.8" y="315.3">100</text>
<text x="120.8" y="316.7">R51</text>
<text x="309.3" y="316.7">R52</text>
<text x="195.5" y="319.5">DISP1</text>
<text x="293.3" y="319.5">Q1A</text>
<text x="518.8" y="322.3">390</text>
<text x="547.4" y="323.6">LD1</text>
<text x="120.8" y="329.2">100</text>
<text x="196.2" y="326.4">TOF-2481BE-N</text>
<text x="309.3" y="329.2">2.2K</text>
<text x="106.8" y="330.6">R54</text>
<text x="518.8" y="330.6">R47</text>
<text x="293.3" y="340.4">Q1B</text>
<text x="309.3" y="337.6">R55</text>
<text x="106.8" y="343.2">100</text>
<text x="120.8" y="344.6">R57</text>
<text x="518.8" y="343.2">390</text>
<text x="547.4" y="344.6">LD2</text>
<text x="309.3" y="350.2">2.2K</text>
<text x="518.8" y="351.6">R49</text>
<text x="106.8" y="358.5">R58</text>
<text x="120.8" y="357.1">100</text>
<text x="309.3" y="358.5">R59</text>
<text x="293.3" y="361.3">Q2A</text>
<text x="518.8" y="364.1">390</text>
<text x="547.4" y="365.5">LD3</text>
<text x="106.8" y="371.1">100</text>
<text x="309.3" y="371.1">2.2K</text>
<text x="120.8" y="372.5">R61</text>
<text x="518.8" y="372.5">R53</text>
<text x="218.2" y="382.4" transform="rotate(-90 218.2 382.4)">7 Segment Display</text>
<text x="293.3" y="382.3">Q2B</text>
<text x="309.3" y="379.5">R62</text>
<text x="106.8" y="386.4">R64</text>
<text x="120.8" y="385">100</text>
<text x="518.8" y="385">390</text>
<text x="547.4" y="386.4">LD4</text>
<text x="309.3" y="392">2.2K</text>
<text x="518.8" y="393.4">R56</text>
<text x="106.8" y="399">100</text>
<text x="518.8" y="406">390</text>
<text x="547.4" y="407.4">LD5</text>
<text x="518.8" y="414.4">R60</text>
<text x="518.8" y="426.9">390</text>
<text x="547.4" y="428.3">LD6</text>
<text x="518.8" y="435.3">R63</text>
<text x="518.8" y="447.8">390</text>
<text x="547.4" y="449.2">LD7</text>
<text x="148.7" y="470.2">R87</text>
<text x="148.7" y="482.7">125K</text>
<text x="416.9" y="504.4">C65</text>
<text x="416.9" y="511.3">47nF</text>
<text x="442" y="518.3">IC8G</text>
<text x="123.6" y="525.3">C64</text>
<text x="145.9" y="522.5">IC8E</text>
<text x="215.8" y="522.5">IC8F</text>
<text x="123.6" y="532.3">4.7uF</text>
</g>
</svg>
